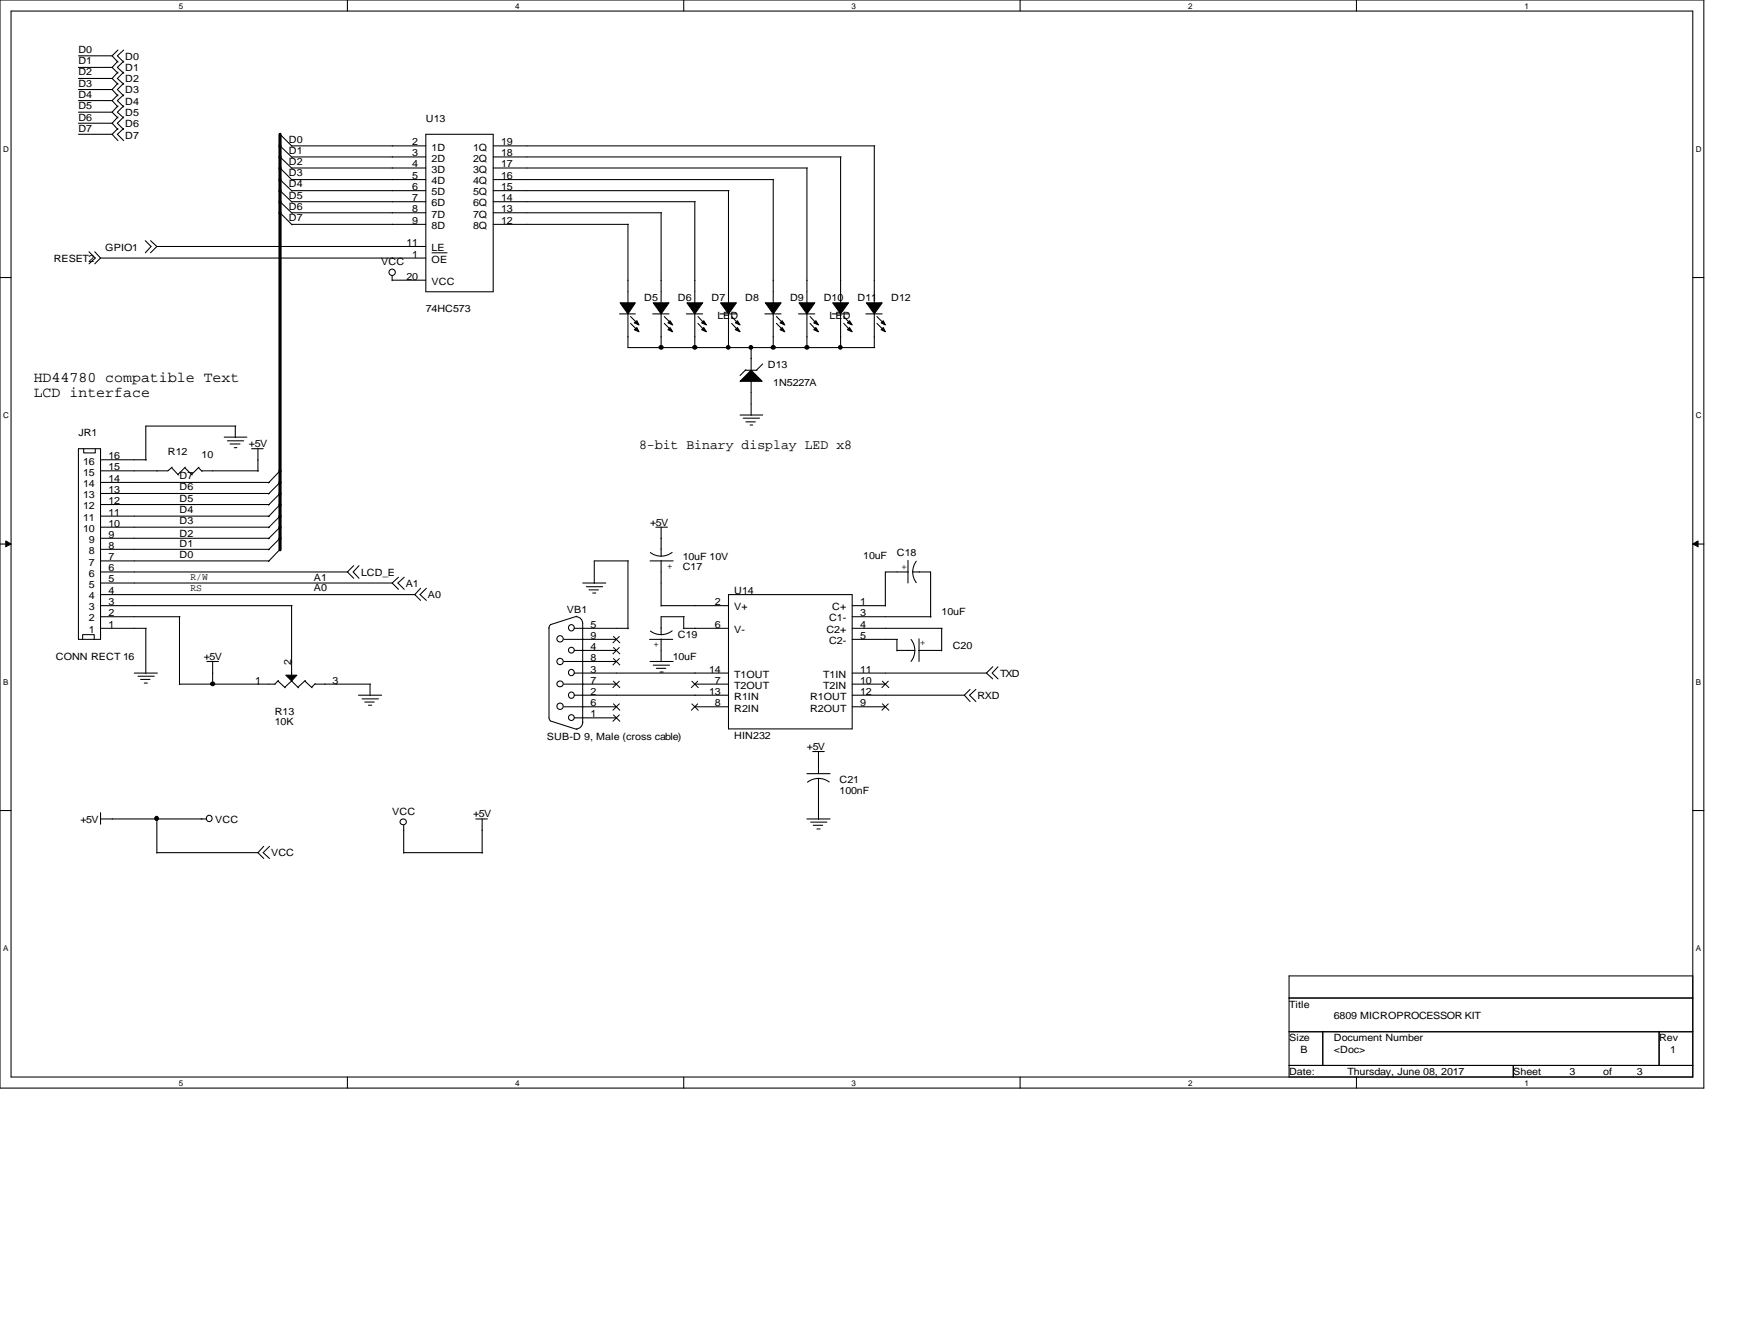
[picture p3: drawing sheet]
<svg xmlns="http://www.w3.org/2000/svg" width="279mm" height="216mm" viewBox="0 0 279 216" stroke-linecap="round" stroke-linejoin="round" font-family="sans-serif">
<path d="M0 0h274.1v174.9h-274.1zM1.8 1.8h270.5v171.3h-270.5z" fill="none" stroke="#000" stroke-width=".17"/>
<g fill="#fff">
<path d="M28.8 .3h.6v1.3h-.6z"/>
<path d="M28.8 173.4h.6v1.4h-.6z"/>
</g>
<path d="M55.9 0v1.8M55.9 173.1v1.8" fill="none" stroke="#000" stroke-width=".17"/>
<g fill="#fff">
<path d="M82.9 .3h.6v1.3h-.6z"/>
<path d="M82.9 173.4h.6v1.4h-.6z"/>
</g>
<path d="M110 0v1.8M110 173.1v1.8" fill="none" stroke="#000" stroke-width=".17"/>
<g fill="#fff">
<path d="M137 .3h.6v1.3h-.6z"/>
<path d="M137 173.4h.6v1.4h-.6z"/>
</g>
<path d="M164.1 0v1.8M164.1 173.1v1.8" fill="none" stroke="#000" stroke-width=".17"/>
<g fill="#fff">
<path d="M191.1 .3h.6v1.3h-.6z"/>
<path d="M191.1 173.4h.6v1.4h-.6z"/>
</g>
<path d="M218.2 0v1.8M218.2 173.1v1.8" fill="none" stroke="#000" stroke-width=".17"/>
<g fill="#fff">
<path d="M245.2 .3h.6v1.3h-.6z"/>
<path d="M245.2 173.4h.6v1.4h-.6z"/>
<path d="M.5 23.2h.9v1.4h-.9z"/>
<path d="M272.8 23.2h.8v1.4h-.8z"/>
<path d="M.5 66h.9v1.4h-.9z"/>
<path d="M272.8 66h.8v1.4h-.8z"/>
</g>
<path d="M0 44.6h1.8M272.3 44.6h1.8" fill="none" stroke="#000" stroke-width=".17"/>
<g fill="#fff">
<path d="M.5 108.9h.8v1.3h-.8z"/>
<path d="M272.8 108.9h.8v1.3h-.8z"/>
</g>
<path d="M0 87.5h1.8M272.3 87.5h1.8" fill="none" stroke="#000" stroke-width=".17"/>
<path d="M.9 87l.9 .5-.9 .4zM272.3 87.5l.8-.5v.9z" fill="#000" stroke="#000" stroke-width=".16"/>
<g fill="#fff">
<path d="M.5 151.7h.7v1.4h-.7z"/>
<path d="M272.8 151.7h.7v1.4h-.7z"/>
</g>
<g fill="none" stroke="#000" stroke-width=".17">
<path d="M12.6 19.8h5.5M12.6 10.8h5.5M12.6 9h5.5M12.6 12.6h5.5M12.6 14.4h5.5M12.6 18h5.5M12.6 16.2h5.5M19 17l-1 1 1 1M19 8l-1 1 1 1M19 11.6l-1 1 1 .9M19 13.4l-1 1 1 1M19 9.8l-1 1 1 1"/>
<path d="M19 15.2l-1 1 1 1M19 18.8l-1 1 1 1M19.9 17l-1 1 1 1M19.9 8l-1 1 1 1M19.9 11.6l-1 1 1 .9M19.9 13.4l-1 1 1 1M19.9 9.8l-1 1 1 1M19.9 15.2l-1 1 1 1M19.9 18.8l-1 1 1 1M12.6 21.6h5.5M19 20.7l-1 .9 1 1M19.9 20.7l-1 .9 1 1"/>
<path d="M23.4 38.7l.9 .9-.9 1M24.2 38.7l1 .9M25.2 39.6l-1 1M25.2 39.6h43.3M45 32.4l2 1.9M45 27l2 2M45 23.5l2 1.8M45 25.2l2 1.9M45 28.9l2 1.8M45 34.2l2 2M45 30.6l2 1.9M45 21.6l2 1.9"/>
<path d="M46.9 23.5h21.6M46.9 25.2h21.6M46.9 27h21.6M46.9 28.9h21.6M46.9 30.6h21.6M46.9 32.4h21.6M46.9 34.2h21.6M46.9 36.1h21.6M68.5 21.6h10.8v25.3h-10.8zM79.3 23.5h61.4M79.3 25.2h56M79.3 27h50.6"/>
<path d="M79.3 28.9h45.2M79.3 30.6h38M79.3 32.4h32.5M79.3 34.2h27.1M79.3 36.1h21.8M101 36.1v12.7M106.3 34.2v14.6M111.8 32.4v16.4M117.2 30.6v18.2M124.4 28.9v19.9M129.8 27v21.8M135.2 25.2v23.6"/>
<path d="M140.6 23.5v25.3M14.3 40.5l1 1-1 .9M15.2 40.5l1 1M16.2 41.5l-1 .9M16.2 41.5h52.3M63.1 44.4v.7M63.1 45h5.4M99.7 50.5h2.5M101 50.5v5.4h39.7M101.4 50.9l1.2 1.2M101.4 52l1.2 1.2M105 50.5h2.6"/>
<path d="M106.3 50.5v5.4M106.8 50.9l1.2 1.2M106.8 52l1.2 1.2M110.4 50.5h2.6M111.8 50.5v5.4M112.3 50.9l1.1 1.2M112.3 52l1.1 1.2M115.8 50.5h2.6M117.2 50.5v5.4M117.7 50.9l1.1 1.2M117.7 52l1.1 1.2M119.9 59.5h1.9"/>
<path d="M120 59.4l-1 1M120.8 55.9v3.6M122.7 58.5l-1 1M123 50.5h2.6M124.4 50.5v5.4M124.9 50.9l1.2 1.2M124.9 52l1.2 1.2M128.4 50.5h2.7M129.8 50.5v5.4M130.3 50.9l1.1 1.2M130.3 52l1.1 1.2M133.9 50.5h2.6"/>
<path d="M135.2 50.5v5.4M135.7 50.9l1.1 1.2M135.7 52l1.1 1.2M139.3 50.5h2.6M140.6 50.5v5.4M141.1 50.9l1.1 1.2M141.1 52l1.1 1.2M12.6 72.1h3.6v30.7h-3.6zM13.5 72.1v.7h1.8v-.7M16.2 79.3h27.1M16.2 77.6h27.1M16.2 73.9h7.3"/>
<path d="M27.6 75.2l1.1 1.2M27.7 75.1l-.7 .6h-10.8M29.7 75.2l1.2 1.2M29.8 75.1l-1.2 1.2M31.9 75.2l.6 .6M32 75.1l-1.2 1.2M32.4 75.7h9.2M36.1 70.3h3.6M36.6 70.9h2.6M37 71.4h1.6M37.7 72h.4M37.8 68.5v1.9"/>
<path d="M37.9 68.5h-14.4v5.5M40.5 72.1h1.8M41.5 72.1v3.7M45 75.7l-1.8 1.9M45 77.6l-1.8 1.8M45 79.3l-1.8 1.9M119 66.7h3.7M119.5 67.2h2.7M120 67.8h1.5M120.6 68.3h.5M120.8 61.2v5.6M16.2 93.7h47"/>
<path d="M16.2 84.8h27.1M16.2 91.9h39.8M16.2 90.2h27.1M16.2 99.1h12.8M16.2 97.4h30.8M16.2 95.6h50.6M16.2 88.3h27.1M16.2 86.5h27.1M16.2 83h27.1M16.2 81.1h27.1M28.9 99.1v11M45 88.3l-1.8 2"/>
<path d="M45 81.1l-1.8 2M45 86.5l-1.8 1.9M45 83l-1.8 1.8M45 84.8l-1.8 1.8M46.9 97.4v11.1M56.9 90.9l-1 1 1 1.1M57.7 90.9l-.9 1 .9 1.1M64.1 92.8l-1 .9 1 1M65 92.8l-1 .9 1 1M67.6 94.6l-.9 1 .9 .9M68.6 94.6l-1 1 1 .9M92.7 99.1a1.08 1.08 0 0 1 1 1.1v16"/>
<path d="M92.8 99.1l-4.2 1.3-.3 .6M93.7 93.7h3.8M94.3 94.3h2.6M94.7 94.8h1.6M95.3 95.3h.5M101 90.2v10.9M101.1 90.2h-5.5v3.6M104.6 90.2h3.7M104.6 88.8l.7 .4 1 .2M105.5 84.8h1.9M106.3 84.8v4.6M106.3 90.1v7.4"/>
<path d="M106.3 97.4h10.9M108.1 88.8l-1 .5-.8 .1M110 99.1v2M110.1 99.1h-3.8v2.9M117.2 95.6h19.9v21.6h-19.9zM137.1 99.1h12.7M137.1 97.4h5.3M146 90.1v3.6M146.1 91.9h-3.7v5.6M146.8 91.9l.2 1.1 .4 .7M146.8 91.9h2.9v7.3M147.4 90.2l-.4 .7-.2 1"/>
<path d="M13.3 102.8v-.8h1.9v.8M16.2 101h7.3M21.6 108.2h3.7M22.2 108.7h2.6M22.6 109.2h1.5M23.2 109.8h.5M23.5 101v7.3M28.9 110h15.4M33.3 106.3h1.8M34.2 106.3v3.8M44.7 109.5l1.2 1.1M44.8 109.4l-.6 .6"/>
<path d="M46.9 109.5l1.1 1.1M47 109.4l-1.2 1.1M49 109.5l1.2 1.1M49.1 109.4l-1.2 1.1M50.6 110h9M50.7 109.9l-.6 .6M57.7 111.8h3.7M58.3 112.4h2.6M58.7 112.9h1.5M59.3 113.4h.5M59.5 110v1.8M88.3 100.9v14.7l.3 .3 4.2 1.4"/>
<path d="M90.7 106.3h8.4M90.7 102.8h8.4M90.7 110h8.4M90.7 113.6h8.4M92.4 111.8h24.8M92.4 108.2h24.8M92.4 101h8.7M92.4 104.6h6.7M92.4 115.4h6.7M93.7 116.1a1.06 1.06 0 0 1-1 1.1M104.5 102.8h3.7M104.6 106.3h3.7"/>
<path d="M104.6 101.4l.7 .4 1 .2M105.1 106.9h2.6M105.6 107.4h1.5M106.2 108h.5M106.3 102.7v3.6M108.1 101.4l-1 .5-.8 .1M110 101h7.2M111.8 110h5.4M111.8 113.6h5.4M137.1 111.8h18.1M137.1 108.2h21.6M137.1 101h14.5"/>
<path d="M137.1 102.8h7.3M137.1 110h5.3M137.1 113.6h5.3M144.3 104.6h2.9M144.3 102.8v1.8M146.5 102.8l.4 .7 .3 1.1M147.2 104.6l-.3 1.1-.4 .6M147.7 104.6h3.8M147.8 102.7v3.6M151.5 101v3.6M156 110.8l-.9 1 .9 1M157 110.8l-1 1 1 1"/>
<path d="M159.7 107.2l-1 1 1 .9M160.5 107.2l-.9 1 .9 .9M0 130.3h1.8M16.2 131.7h17M16.2 130.6v1.9M25.2 137.1h16.4M25.2 131.7v5.5M42.4 136.1l-.9 1 .9 .9M43.3 136.1l-1 1 1 .9M64.9 132.7v4.5M64.9 137.1h12.7M76.5 131.7h1.9"/>
<path d="M77.6 131.7v5.5M129.8 131.7h3.7M129.8 124.4h3.7M130.4 132.2h2.6M130.7 120.8h1.9M130.8 132.7h1.5M131.4 133.3h.5M131.7 125.1l1 .2 .7 .4M131.7 125.1l-.8 .1-1 .6M131.7 120.8v3.6M131.7 125.1v6.6M272.3 130.3h1.8"/>
<path d="M207.3 156.9h65v16.2h-65zM207.3 160.4h65M207.3 165.9h65M207.3 171.3h65M212.8 165.9v5.4M243.4 171.3v1.8M266.9 165.9v5.4"/>
<circle cx="63.1" cy="43.8" r=".51"/>
<circle cx="90.1" cy="102.7" r=".51"/>
<circle cx="90.1" cy="106.3" r=".51"/>
<circle cx="90.1" cy="113.5" r=".51"/>
<circle cx="90.1" cy="109.9" r=".49"/>
<circle cx="91.9" cy="108.1" r=".49"/>
<circle cx="91.9" cy="111.8" r=".49"/>
<circle cx="91.9" cy="100.9" r=".49"/>
<circle cx="91.9" cy="104.5" r=".47"/>
<circle cx="91.9" cy="115.4" r=".47"/>
<circle cx="33.6" cy="131.6" r=".49"/>
<circle cx="64.9" cy="132.1" r=".49"/>
</g>
<g fill="#000" stroke="#000" stroke-width=".17">
<path d="M120.8 59.5l1.8 1.8h-3.6zM46 108.5h1.8l-.9 1z"/>
<path d="M99.7 48.7h2.5l-1.2 1.8z" fill-rule="evenodd"/>
<path d="M102 53l.4-.3 .4 .6z" fill-rule="evenodd"/>
<path d="M102 51.9l.4-.3 .4 .6z" fill-rule="evenodd"/>
<path d="M105.1 48.7h2.5l-1.3 1.8z" fill-rule="evenodd"/>
<path d="M107.8 52.7l.4 .6-.8-.3z" fill-rule="evenodd"/>
<path d="M107.8 51.6l.4 .6-.8-.3z" fill-rule="evenodd"/>
<path d="M110.5 48.7h2.5l-1.2 1.8z" fill-rule="evenodd"/>
<path d="M113.2 52.7l.4 .6-.7-.3z" fill-rule="evenodd"/>
<path d="M113.2 51.6l.4 .6-.7-.3z" fill-rule="evenodd"/>
<path d="M115.9 48.7h2.5l-1.2 1.8z" fill-rule="evenodd"/>
<path d="M118.6 52.7l.4 .6-.7-.3z" fill-rule="evenodd"/>
<path d="M118.6 51.6l.4 .6-.7-.3z" fill-rule="evenodd"/>
<path d="M123.1 48.7h2.5l-1.2 1.8z" fill-rule="evenodd"/>
<path d="M125.5 53l.3-.3 .4 .6z" fill-rule="evenodd"/>
<path d="M125.5 51.9l.3-.3 .4 .6z" fill-rule="evenodd"/>
<path d="M128.5 48.7h2.6l-1.3 1.8z" fill-rule="evenodd"/>
<path d="M131.2 52.7l.5 .6-.8-.3z" fill-rule="evenodd"/>
<path d="M131.2 51.6l.5 .6-.8-.3z" fill-rule="evenodd"/>
<path d="M133.9 48.7h2.6l-1.3 1.8z" fill-rule="evenodd"/>
<path d="M136.7 52.7l.4 .6-.8-.3z" fill-rule="evenodd"/>
<path d="M136.7 51.6l.4 .6-.8-.3z" fill-rule="evenodd"/>
<path d="M139.4 48.7h2.5l-1.3 1.8z" fill-rule="evenodd"/>
<path d="M142.1 52.7l.3 .6-.7-.3z" fill-rule="evenodd"/>
<path d="M142.1 51.6l.3 .6-.7-.3z" fill-rule="evenodd"/>
<circle cx="106.4" cy="55.8" r=".32"/>
<circle cx="111.8" cy="55.8" r=".32"/>
<circle cx="117.1" cy="55.8" r=".3"/>
<circle cx="120.8" cy="55.8" r=".3"/>
<circle cx="124.4" cy="55.8" r=".32"/>
<circle cx="129.8" cy="55.8" r=".32"/>
<circle cx="135.2" cy="55.8" r=".3"/>
<circle cx="34.2" cy="109.9" r=".32"/>
<circle cx="25.2" cy="131.6" r=".32"/>
</g>
<g fill="none" stroke="#000" stroke-width=".16">
<path d="M69.4 40.6h2.6M98.6 102.3l1.1 1.1M98.6 104.1l1.1 1.1M98.6 105.8l1.1 1.1M98.6 109.5l1.1 1.1M98.6 113.1l1.1 1.1M98.6 114.9l1.1 1.1M99.7 102.3l-1.1 1.1M99.7 104.1l-1.1 1.1M99.7 105.8l-1.1 1.1M99.7 109.5l-1.1 1.1M99.7 113.1l-1.1 1.1"/>
<path d="M99.7 114.9l-1.1 1.1M111.3 113.1l1.1 1.1M111.3 109.5l1.1 1.1M112.3 113.1l-1.1 1.1M112.3 109.5l-1.1 1.1M141.9 109.5l1.1 1.1M141.9 113.1l1.1 1.1M142.9 109.5l-1.1 1.1M142.9 113.1l-1.1 1.1"/>
</g>
<path d="M45 21.6v66.8" fill="none" stroke="#000" stroke-width=".51"/>
<g font-size="2.4">
<text x="5.4" y="61.5">HD44780 compatible Text</text>
<text x="5.4" y="63.8">LCD interface</text>
</g>
<text font-size="2.2" x="102.8" y="72.1">8-bit Binary display LED x8</text>
<g font-size="1.6">
<text x="12.6" y="10.3">D1</text>
<text x="12.6" y="8.6">D0</text>
<text x="20.2" y="9.7">D0</text>
<text x="20.2" y="11.4">D1</text>
<text x="12.6" y="12.1">D2</text>
<text x="12.6" y="14">D3</text>
<text x="12.6" y="17.5">D5</text>
<text x="12.6" y="15.7">D4</text>
<text x="20.2" y="13.2">D2</text>
<text x="20.2" y="15">D3</text>
<text x="20.2" y="16.8">D4</text>
<text x="12.6" y="19.4">D6</text>
<text x="12.6" y="21.2">D7</text>
<text x="20.2" y="18.6">D5</text>
<text x="20.2" y="20.4">D6</text>
<text x="20.2" y="22.3">D7</text>
<text x="46.5" y="22.9">D0</text>
<text x="66.3" y="23.4">2</text>
<text x="68.5" y="19.6">U13</text>
<text x="80.6" y="23.4">19</text>
<text x="46.5" y="24.7">D1</text>
<text x="46.5" y="26.6">D2</text>
<text x="46.5" y="28.4">D3</text>
<text x="66.3" y="25.1">3</text>
<text x="66.3" y="26.9">4</text>
<text x="66.3" y="28.8">5</text>
<text x="69.4" y="24.2">1D</text>
<text x="69.4" y="26">2D</text>
<text x="69.4" y="27.8">3D</text>
<text x="69.4" y="29.6">4D</text>
<text x="76.1" y="24.2">1Q</text>
<text x="76.1" y="26">2Q</text>
<text x="76.1" y="27.8">3Q</text>
<text x="76.1" y="29.6">4Q</text>
<text x="80.6" y="25.1">18</text>
<text x="80.6" y="26.9">17</text>
<text x="80.6" y="28.8">16</text>
<text x="46.5" y="32">D5</text>
<text x="46.5" y="33.8">D6</text>
<text x="46.5" y="30.1">D4</text>
<text x="46.5" y="35.6">D7</text>
<text x="66.3" y="30.6">6</text>
<text x="66.3" y="32.3">7</text>
<text x="66.3" y="34.1">8</text>
<text x="66.3" y="36">9</text>
<text x="69.4" y="31.4">5D</text>
<text x="69.4" y="33.2">6D</text>
<text x="69.4" y="35">7D</text>
<text x="76.1" y="31.4">5Q</text>
<text x="76.1" y="33.2">6Q</text>
<text x="76.1" y="35">7Q</text>
<text x="80.6" y="30.6">15</text>
<text x="80.6" y="32.3">14</text>
<text x="80.6" y="34.1">13</text>
<text x="80.6" y="36">12</text>
<text x="16.9" y="40.3">GPIO1</text>
<text x="65.4" y="39.5">11</text>
<text x="66.3" y="41.4">1</text>
<text x="69.4" y="40.4">LE</text>
<text x="69.4" y="36.8">8D</text>
<text x="76.1" y="36.8">8Q</text>
<text x="8.6" y="42.1">RESET2</text>
<text x="61.3" y="42.6">VCC</text>
<text x="65.4" y="45">20</text>
<text x="69.4" y="42.2">OE</text>
<text x="69.4" y="45.8">VCC</text>
<text x="68.5" y="50.2">74HC573</text>
<text x="103.6" y="48.4">D5</text>
<text x="109.1" y="48.4">D6</text>
<text x="114.5" y="48.4">D7</text>
<text x="115.4" y="51.3">LE</text>
<text x="117.5" y="51.3">D</text>
<text x="119.9" y="48.4">D8</text>
<text x="127.1" y="48.4">D9</text>
<text x="132.5" y="48.4">D10</text>
<text x="133.4" y="51.3">LE</text>
<text x="135.6" y="51.3">D</text>
<text x="137.9" y="48.4">D11</text>
<text x="143.3" y="48.4">D12</text>
<text x="123.5" y="59.2">D13</text>
<text x="124.4" y="62.1">1N5227A</text>
<text x="12.6" y="70">JR1</text>
<text x="40" y="71.8">+5V</text>
<text x="13.4" y="76.5">15</text>
<text x="13.4" y="74.7">16</text>
<text x="17.4" y="77.5">14</text>
<text x="17.4" y="75.6">15</text>
<text x="17.4" y="73.8">16</text>
<text x="27" y="73.1">R12</text>
<text x="28.9" y="77">D7</text>
<text x="32.4" y="73.7">10</text>
<text x="13.4" y="83.7">11</text>
<text x="13.4" y="81.9">12</text>
<text x="13.4" y="80.1">13</text>
<text x="13.4" y="78.3">14</text>
<text x="17.4" y="82.9">11</text>
<text x="17.4" y="81">12</text>
<text x="17.4" y="79.2">13</text>
<text x="28.9" y="80.7">D5</text>
<text x="28.9" y="82.5">D4</text>
<text x="28.9" y="78.8">D6</text>
<text x="13.4" y="85.5">10</text>
<text x="14.3" y="89.1">8</text>
<text x="14.3" y="87.3">9</text>
<text x="17.4" y="88.2">8</text>
<text x="17.4" y="86.4">9</text>
<text x="17.4" y="84.7">10</text>
<text x="28.9" y="89.7">D0</text>
<text x="28.9" y="84.2">D3</text>
<text x="28.9" y="87.9">D1</text>
<text x="28.9" y="86.3">D2</text>
<text x="104.6" y="84.5">+5V</text>
<text x="138.9" y="89.8">10uF</text>
<text x="144.3" y="89.3">C18</text>
<text x="14.3" y="94.5">5</text>
<text x="14.3" y="92.7">6</text>
<text x="14.3" y="90.9">7</text>
<text x="17.4" y="95.5">4</text>
<text x="17.4" y="93.6">5</text>
<text x="17.4" y="91.9">6</text>
<text x="17.4" y="90.1">7</text>
<text x="30.6" y="95.1">RS</text>
<text x="30.6" y="93.3">R/W</text>
<text x="50.5" y="95.1">A0</text>
<text x="50.5" y="93.5">A1</text>
<text x="58.1" y="92.5">LCD_E</text>
<text x="65.3" y="94.4">A1</text>
<text x="108.2" y="90.6" transform="rotate(-180 108.2 90.6)">+</text>
<text x="109.8" y="91.7">C17</text>
<text x="109.8" y="90.1">10uF 10V</text>
<text x="118.1" y="95.4">U14</text>
<text x="145.9" y="91.6" transform="rotate(-90 145.9 91.6)">+</text>
<text x="14.3" y="101.8">1</text>
<text x="14.3" y="99.9">2</text>
<text x="14.3" y="98.1">3</text>
<text x="14.3" y="96.4">4</text>
<text x="17.4" y="100.9">1</text>
<text x="17.4" y="99.1">2</text>
<text x="17.4" y="97.3">3</text>
<text x="68.8" y="96.2">A0</text>
<text x="91.2" y="98.6">VB1</text>
<text x="95" y="100.9">5</text>
<text x="115" y="97.3">2</text>
<text x="115" y="100.9">6</text>
<text x="118.1" y="98.1">V+</text>
<text x="118.1" y="101.8">V-</text>
<text x="132.9" y="101.8">C2+</text>
<text x="133.3" y="99.9">C1-</text>
<text x="133.9" y="98.1">C+</text>
<text x="138.3" y="97.3">1</text>
<text x="138.3" y="99.1">3</text>
<text x="138.3" y="100.9">4</text>
<text x="151.5" y="98.9">10uF</text>
<text x="9" y="106.1">CONN RECT 16</text>
<text x="32.8" y="106.1">+5V</text>
<text x="46.8" y="106.9" transform="rotate(-90 46.8 106.9)">2</text>
<text x="95" y="102.7">9</text>
<text x="95" y="104.5">4</text>
<text x="95" y="106.3">8</text>
<text x="106" y="103.2" transform="rotate(-180 106 103.2)">+</text>
<text x="108.2" y="106.1">10uF</text>
<text x="109.1" y="102.5">C19</text>
<text x="133.3" y="103.5">C2-</text>
<text x="138.3" y="102.7">5</text>
<text x="148" y="103" transform="rotate(90 148 103)">+</text>
<text x="153.2" y="104.3">C20</text>
<text x="41.1" y="109.9">1</text>
<text x="53.5" y="109.9">3</text>
<text x="95" y="108.1">3</text>
<text x="95" y="109.9">7</text>
<text x="95" y="111.7">2</text>
<text x="95" y="113.5">6</text>
<text x="114" y="111.7">13</text>
<text x="114" y="108.1">14</text>
<text x="115" y="113.5">8</text>
<text x="115" y="109.9">7</text>
<text x="118.1" y="112.5">R1IN</text>
<text x="118.1" y="109">T1OUT</text>
<text x="118.1" y="110.7">T2OUT</text>
<text x="130.3" y="112.5">R1OUT</text>
<text x="132.4" y="109">T1IN</text>
<text x="132.4" y="110.7">T2IN</text>
<text x="138.3" y="108.1">11</text>
<text x="138.3" y="109.9">10</text>
<text x="138.3" y="111.7">12</text>
<text x="138.3" y="113.5">9</text>
<text x="157.2" y="112.4">RXD</text>
<text x="160.9" y="108.8">TXD</text>
<text x="44.2" y="114.9">R13</text>
<text x="44.2" y="116.6">10K</text>
<text x="88" y="119">SUB-D 9, Male (cross cable)</text>
<text x="95" y="115.3">1</text>
<text x="118.1" y="118.9">HIN232</text>
<text x="118.1" y="114.4">R2IN</text>
<text x="130.3" y="114.4">R2OUT</text>
<text x="129.8" y="120.6">+5V</text>
<text x="135" y="125.9">C21</text>
<text x="63.1" y="131">VCC</text>
<text x="76.1" y="131.3">+5V</text>
<text x="135" y="127.6">100nF</text>
<text x="13" y="132.2">+5V</text>
<text x="34.6" y="132.2">VCC</text>
<text x="43.6" y="137.7">VCC</text>
<text x="207.3" y="162">Title</text>
<text x="207.3" y="167.4">Size</text>
<text x="214.5" y="163.8">6809 MICROPROCESSOR KIT</text>
<text x="214.5" y="167.4">Document Number</text>
<text x="266.9" y="167.4">Rev</text>
<text x="207.3" y="172.8">Date:</text>
<text x="209.2" y="169.2">B</text>
<text x="214.5" y="169.2">&lt;Doc&gt;</text>
<text x="216.7" y="172.8">Thursday, June 08, 2017</text>
<text x="243.4" y="172.8">Sheet</text>
<text x="252.5" y="172.8">3</text>
<text x="257.9" y="172.8">of</text>
<text x="263.3" y="172.8">3</text>
<text x="268.6" y="169.2">1</text>
</g>
<g font-size="1.3">
<text x="28.8" y="1.4">5</text>
<text x="82.9" y="1.4">4</text>
<text x="137" y="1.4">3</text>
<text x="191.1" y="1.4">2</text>
<text x="245.2" y="1.4">1</text>
<text x=".5" y="24.4">D</text>
<text x="272.8" y="24.4">D</text>
<text x=".5" y="67.2">C</text>
<text x="272.8" y="67.2">C</text>
<text x=".5" y="110.1">B</text>
<text x="272.8" y="110.1">B</text>
<text x=".5" y="152.9">A</text>
<text x="272.8" y="152.9">A</text>
<text x="28.8" y="174.6">5</text>
<text x="82.9" y="174.6">4</text>
<text x="137" y="174.6">3</text>
<text x="191.1" y="174.6">2</text>
<text x="245.2" y="174.6">1</text>
</g>
</svg>
